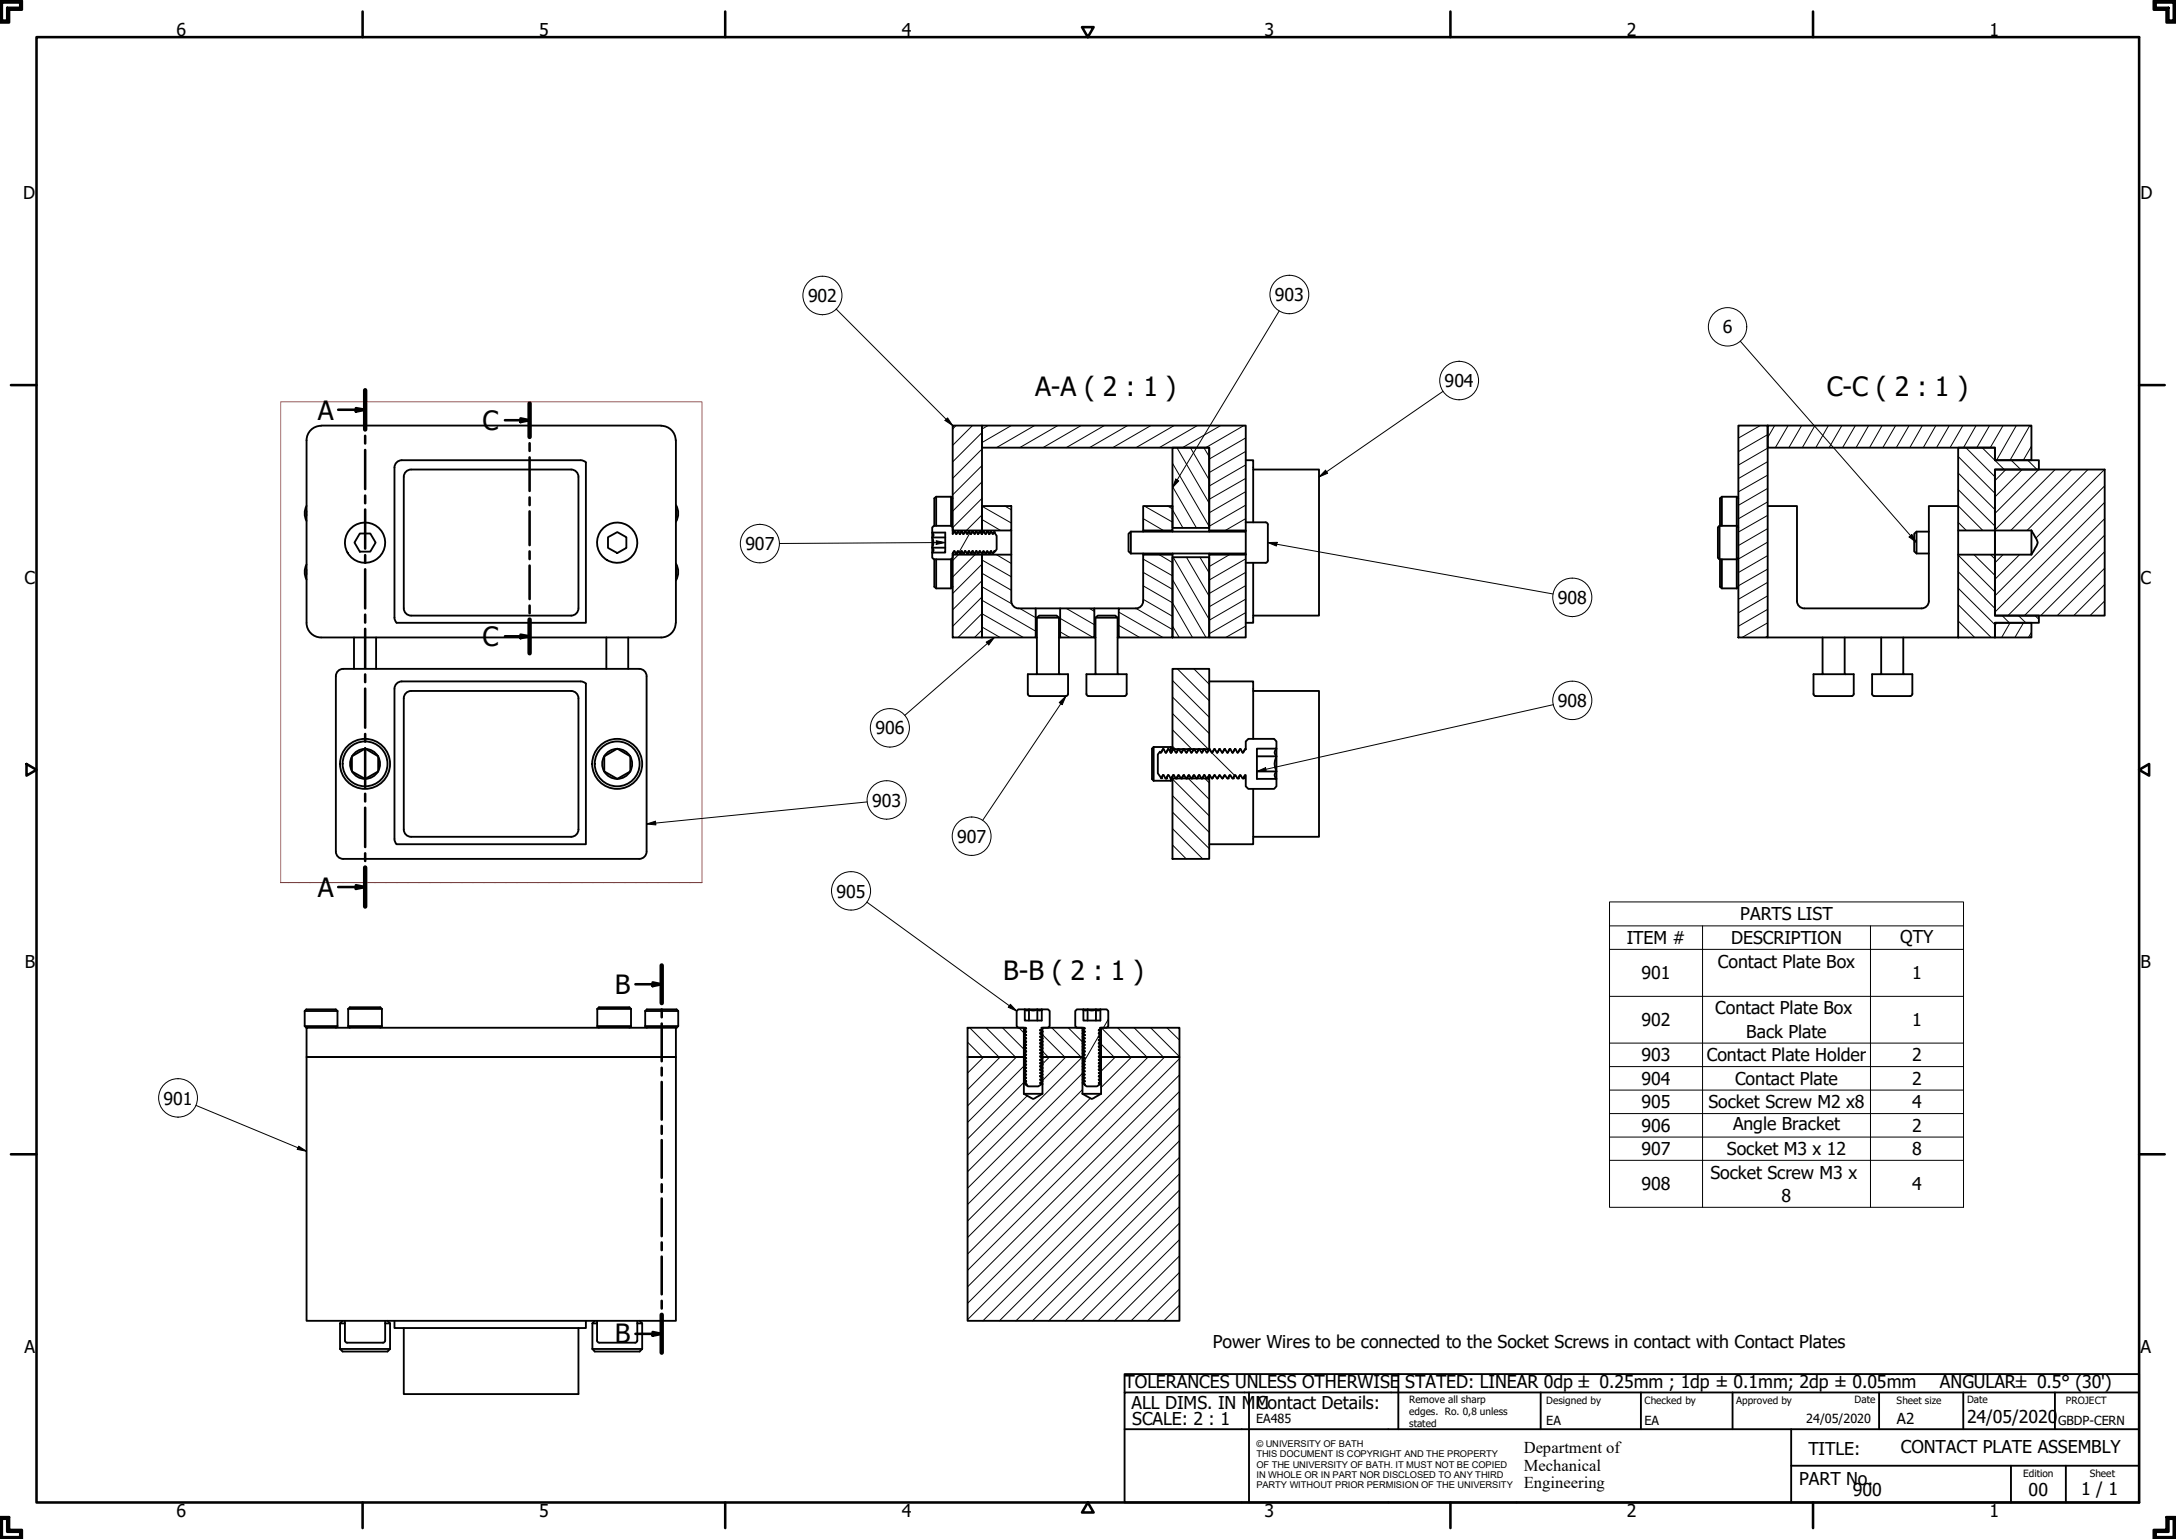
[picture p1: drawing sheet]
<svg xmlns="http://www.w3.org/2000/svg" width="594mm" height="420mm" viewBox="0 0 594 420" stroke-linecap="round" stroke-linejoin="round" font-family="sans-serif">
<!-- layer: Hatch (ISO) -->
<g fill="none" stroke="#000" stroke-width=".27">
<path d="M261 116.2l-.9 .9M265.5 116.2l-5.4 5.4M268.1 118.1l-8 8M269.7 116.2l-1.6 .9M276.1 116.2l-8 4.6M282.4 116.2l-10.4 6M288.8 116.2l-10.4 6M295.1 116.2l-10.4 6M301.5 116.2l-10.4 6M307.8 116.2l-10.4 6M314.2 116.2l-10.4 6M320.5 116.2l-10.4 6"/>
<path d="M326.9 116.2l-10.4 6M333.2 116.2l-10.4 6M339.6 116.2l-10.4 6M340.1 119.5l-10 5.8M480.6 116.2l-6 3.4M482.6 118.7l-8 4.6M484.5 116.2l-1.9 3.3M488.2 116.2l-3.5 6M491.9 116.2l-3.5 6M495.5 116.2l-3.4 6M499.2 116.2l-3.5 6M502.9 116.2l-3.5 6"/>
<path d="M506.5 116.2l-3.5 6M510.2 116.2l-3.5 6M513.8 116.2l-3.4 6M517.5 116.2l-3.5 6M521.2 116.2l-3.5 6M524.8 116.2l-3.4 6M528.5 116.2l-3.4 6M532.2 116.2l-3.5 6M535.9 116.2l-3.5 6M539.5 116.2l-3.4 6M543.2 116.2l-3.5 6M546.9 116.2l-3.5 6"/>
<path d="M550.5 116.2l-5.4 9.4M554.2 116.2l-5.4 9.4M268.1 138.2l8 4.6M268.1 136.1l-8 8M268.1 131.6l-8 8M268.1 127.1l-8 8M268.1 122.6l-8 8M274.3 138.2l1.8 1M312.4 138.2l7.7 4.3M318.8 138.2l1.3 .7M320.1 139.2l2.9 4.9M320.1 132.8l6.5 11.3"/>
<path d="M320.1 126.5l10 17.2M321.3 122.2l8.8 15.2M325 122.2l5.1 8.8M328.7 122.2l1.4 2.5M340.1 137.9l-10 5.8M340.1 134.2l-10 5.8M340.1 130.6l-10 5.7M340.1 126.9l-10 5.8M340.1 123.2l-10 5.8M482.6 137l-8 4.6M482.6 133.3l-8 4.7M482.6 129.7l-8 4.6"/>
<path d="M482.6 126l-8 4.7M482.6 122.3l-8 4.7M534.6 138.1l6.7 6.7M534.6 133.6l10 10M534.6 129.1l10 10M534.6 124.6l10 10.1M536.7 122.2l7.9 8M541.1 122.2l6.1 6M547.6 128.2l-3 3M549.1 125.6l2.6 2.6M552.1 128.2l-7.5 7.5M553.6 125.6l2.5 2.6"/>
<path d="M554.6 121.8l-2.2 3.8M556.6 128.2l-12 12M561.1 128.2l-16.5 16.5M565.6 128.2l-16.6 16.6M570 128.2l-16.6 16.6M574.5 128.2l-18.7 18.7M574.6 137.1l-30 30M574.6 132.6l-30 30.1M261.7 151.4l-1.6 1.6M264.8 145.5l-3 5.3M266.2 151.4l-6.1 6.1M268.1 141.8l5.1 3"/>
<path d="M268.1 156.5l8 4.6M268.1 152.9l8 4.6M268.1 140.6l-4.3 4.2M268.1 158.5l-8 8M268.1 154l-8 8M272 151.4l4.1 2.4M312.1 159.9l8 4.7 5.5 9.4M312.1 141.6l5.5 3.2M312.1 156.3l8 4.6M312.1 152.6l8 4.6M316.5 151.4l3.6 2.2M320.1 158.2l9.1 15.8"/>
<path d="M320.3 152.1l9.8 17M323.9 152.1l6.2 10.7M327.6 152.1l2.5 4.3M335.7 151.4l-5.6 3.3M340.1 141.6l-5.6 3.2M340.1 159.9l-10 5.8M340.1 156.3l-10 5.7M340.1 152.6l-10 5.7M482.6 159l-8 4.6M482.6 155.4l-8 4.5M482.6 151.7l-8 4.6M482.6 148l-8 4.6"/>
<path d="M482.6 144.3l-8 4.6M482.6 140.7l-8 4.6M534.6 142.6l2.2 2.2M534.6 156.1l10 10M534.6 151.6l10 10M538.9 151.4l5.7 5.7M543.4 151.4l1.2 1.2M546.9 151.4l-2.3 2.2M551.4 151.4l-6.8 6.8M574.6 159.6l-8.4 8.5M574.6 155.1l-12.9 13M574.6 150.6l-17.5 17.5"/>
<path d="M574.6 146.1l-21.9 22M574.6 141.6l-26.4 26.5M268.1 171.2l4.9 2.8M268.1 167.6l11.3 6.4M268.1 163.9l14.7 8.4M268.1 160.2l8.2 4.7M268.1 172l-2 2M268.1 167.5l-6.5 6.5M268.1 163l-8 8M278.4 166.1l4.4 2.5M289.4 168.8l9 5.2M289.4 172.5l2.7 1.5"/>
<path d="M291.1 166.1l7.7 4.4M297.4 166.1l1.4 .8M305.4 170.7l5.7 3.3M305.4 167.1l12.1 6.9M310.1 166.1l10 5.8M312.1 163.6l8 4.7M320.1 170.9l1.8 3.1M340.1 170.9l-5.5 3.1M340.1 167.2l-10 5.8M340.1 163.6l-10 5.7M482.6 173.7l-.6 .3M482.6 170l-7 4"/>
<path d="M482.6 166.3l-8 4.7M482.6 162.7l-8 4.6M534.6 174h.1M534.6 169.5l4.5 4.5M534.6 165.1l9 8.9M534.6 160.6l10 9.9M545.1 170l-.5 .9M546.6 168.1l2 1.9M548.8 170l-2.3 4M551.1 168.1l2 1.9M552.4 170l-2.3 4M554.6 172.6l-.8 1.4"/>
<path d="M555.6 168.1l1 1M574.6 164.1l-4 4M320.1 199.2l5.3 5.3M320.1 194.8l9.8 9.7M320.1 190.3l10 10M320.1 185.8l10 10M321.4 182.6l8.7 8.7M325.9 182.6l4.2 4.2M320.1 203.8l.8 .7M320.1 217.2l10 10M320.1 212.7l10 10M324.4 212.5l5.7 5.7"/>
<path d="M328.9 212.5l1.2 1.2M330 204.7l7.1 7M337.7 212.4l.2 .1M320.1 230.7l3.7 3.8M320.1 226.2l8.3 8.3M320.1 221.7l10 10M302.6 278.3l-1.4 2.3M264.2 284.5l4 4.1M264.7 280.6l8 8M268.5 288.6l-4.3 4.4M269.2 280.6l8 8M273 288.6l-8.8 8.9"/>
<path d="M273.7 280.6l5.8 5.8M277.5 288.6l-13.3 13.3M278.2 280.6l1.3 1.4M279.5 295.5l-15.3 15.4M279.5 291.1l-15.3 15.3M279.7 294.6l.1 .3M280 295.3l.7 1.3M280.5 299.1l-16.3 16.3M284.6 287l1.6 1.6M284.6 282.5l6.1 6.1M286.5 288.6l-1.9 1.9M287.1 280.6l8 8"/>
<path d="M291 288.6l-6.4 6.4M291.7 280.6l3.8 3.9M295.5 288.6l-31.3 31.3M295.5 297.5l-31.3 31.3M295.5 293l-31.3 31.4M295.8 290l-.1 .3M297.7 299.8l-33.5 33.6M300.2 282.4l-4.2 7.3M300.6 285l3.6 3.6M300.7 280.6l8 8M304.5 288.6l-3.9 3.9M305.1 280.6l8 8"/>
<path d="M308.9 288.6l-8.3 8.3M309.6 280.6l8 8M313.4 288.6l-49.2 49.3M314.1 280.6l7.9 7.9M317.9 288.6l-53.7 53.8M318.6 280.6l3.4 3.4M322 298l-57.8 57.8M322 293.5l-57.8 57.8M322 289l-57.8 57.8M322 316l-44.6 44.6M322 311.4l-49.1 49.2M322 307l-53.6 53.6"/>
<path d="M322 302.5l-57.8 57.8M322 338.4l-22.2 22.2M322 333.9l-26.7 26.7M322 329.4l-31.2 31.2M322 324.9l-35.7 35.7M322 320.5l-40.1 40.1M322 356.3l-4.2 4.3M322 351.9l-8.7 8.7M322 347.4l-13.2 13.2M322 342.9l-17.7 17.7"/>
</g>
<!-- layer: 0 -->
<path d="M76.6 241v-131.3h115v131.3h-115h115" fill="none" stroke="#f00" stroke-width=".27"/>
<!-- layer: Visible (ISO) -->
<g fill="none" stroke="#000" stroke-width=".51">
<path d="M87.7 116.2a4 4 0 0 0-4 4v49.8M87.7 116.2h92.8M180.5 116.2a4 4 0 0 1 4 4M260.1 116.2h8v28.6h-8zM474.6 116.2h8v57.8h-8zM482.6 116.2h72v9.4h-10v-3.4h-62zM83.7 139.5v1.3M83.7 138.1l-.4 1.2-.1 1.2 .5 1.7M110.2 130.2v35.9a2 2 0 0 0 2 2M112.2 128.2a2 2 0 0 0-2 2M112.3 128.2h43.7M155.9 128.2a2 2 0 0 1 2 2"/>
<path d="M157.9 130.2v35.9a2 2 0 0 1-2 2M158.5 125.6h-48.8a2 2 0 0 0-2 2v41M158.5 125.6l.8 .2 .6 .4M160 126.2v43.8h-51.7l-.5-.6-.1-.8M184.5 137.8a4.5 4.5 0 0 1 0 4.7M184.5 138.9l.2 1.5-.2 1M184.5 120.2v49.8M255.6 135.6v8M259.7 135.6h-4.1l-.5 .5v7.5M259.7 135.6v8M259.7 135.6l.4 .5M268.1 138.2h8v6.6h-8z"/>
<path d="M312.1 138.2h8v6.6h-8zM320.1 122.2h10v21.9h-10zM340.1 125.6h2v17M342.1 128.2h18v39.9h-18M470.1 135.6v8M474.2 135.6h-4.1l-.5 .5v7.5M474.2 135.6v25M474.2 135.6l.4 .5M482.6 138.2h8v25.9M534.6 122.2h10v3.4h12v2.6h-12v16.6h-10zM534.6 138.2h-8v25.9M544.6 128.2h30v39.9h-30v-16.7h10v-6.6h-10z"/>
<path d="M83.7 155.5v1.3M83.7 154.1l-.4 1.2-.1 1.2 .5 1.7M98.2 145.6h2.9l1.5 2.5-1.5 2.5h-2.9l-1.4-2.5zM166 146.7l2.5-1.4 2.5 1.4v2.9l-2.5 1.4-2.5-1.4zM184.5 153.8a4.5 4.5 0 0 1 0 4.7M184.5 154.9l.2 1.5-.2 1M254.5 145.4a.77 .77 0 0 1 0 1.3 2.75 2.75 0 0 1 0 2.8 .77 .77 0 0 1 0 1.4zM254.5 146.7h3.6M254.5 149.5h3.6M255.1 152.7v7.5l.5 .4h4.1M255.6 152.7v7.9M259.7 152.7v7.9"/>
<path d="M260.1 151.4h8v22.6h-8zM260.5 150.5l-.4 .6M260.5 145.1l-.4 .7M261.5 150.5l-.4 .6M262.1 145.8l-.5-.7-.5 .7-.6-.7-.4 .7v-1.8l-.4-.4h-4.7l-.5 .4v1.4h3.6v5.5h-3.6v1.4l.5 .4h4.7l.4-.4v-1.2l.4-.6 .5 .6 .5-.6 .6 .6 .5-.6 .5 .6M262.1 145.8l.3-.7h.2l.4 .7 .5-.7 .5 .7 .5-.7 .5 .7 .5-.7 .5 .7 .5-.7 .5 .7 .6-.7 .5 .7M262.5 145.1l-.4 .7M263.5 150.5l.5 .6 .5-.6 .5 .6 .5-.6 .5 .6 .6-.6 .4 .6h.1l.4-.6M263.5 150.5l-.4 .6M263.5 145.1l-.4 .7M264.5 150.5l-.4 .6M264.5 145.1l-.4 .7"/>
<path d="M266.5 145.1l-.4 .7M267.5 150.5l-.4 .6M267.5 145.1l-.4 .7M268.1 145.8l.4-.7 .5 .7 .6-.7 .5 .7M268.1 144.8v1M268.5 150.5l-.4 .9M269.5 150.5l-.4 .6M270.5 145.1l.5 .7 .4-.5 .7 1v3.7l-.4 .6-.2-.1-.4 .6-.5-.6-.5 .6-.5-.6-.5 .6-.5-.6-.6 .6-.5-.6M270.5 145.1l-.4 .7M270.5 150.5l-.4 .6M271.4 145.3l-.3 .5M271.5 150.5l-.4 .6"/>
<path d="M276.1 151.4h-8v22.6h14.7v-7.9h-4.7M276.1 144.8v19.3M308.7 145.1l-.6 .6v4.8l.6 .6M308.7 151.1h31.2l.2 .2M308.7 145.1v6M312.1 144.8v.3M312.1 151.1v.3M320.1 152.1h10v21.9h-10zM320.1 151.4h-8v12.7M320.1 151.4v22.6h-14.7v-7.9h4.7M320.1 144.8v.3M320.1 151.1v.3"/>
<path d="M330.1 144.8v.3M330.1 151.1v.3M330.1 144.8h10M340.1 144.9l-.2 .2h-31.2M340.1 142.6v-26.4h-72v6h62v22.6M340.1 151.4h-10v22.6h10v-20.4M340.1 142.6v11M340.1 153.6h5.4M340.1 142.6h5.4M342.1 153.6v16.4h-2M345.5 142.6l.5 .2 .1 .4M346.1 143.2v9.8l-.1 .5-.5 .1"/>
<path d="M469.5 143.6l-.5 .4v8.3l.5 .4M469.5 143.6v9.1M469.5 143.6h4.7l.4 .4M469.6 152.7v7.5l.5 .4h4.1M470.1 152.7v7.9M474.6 152.3l-.4 .4h-4.7M523.2 145.1v6M526.6 145.1h-3.4l-.6 .6v4.8l.6 .6h3.4M534.6 151.4h10v16.7h12v1.9h-12v4h-10zM534.6 144.8v6.6M544.6 144.8v6.6M554.6 144.8l.6 1a4.4 4.4 0 0 1 1.1 2.6l-1.7 3"/>
<path d="M83.7 170.1a4 4 0 0 0 4 3.9M96.6 174v8.6M102.7 174v8.6M112.3 168.1h43.7M165.5 174v8.6M171.5 174v8.6M184.5 170.1a4 4 0 0 1-4 3.9h-92.8M260.1 160.2l-.4 .4M276.1 164.1a2 2 0 0 0 2 2M282.8 174h.3M282.8 166.1h6.6M283.1 168.6l.6-.5h4.8l.6 .5"/>
<path d="M283.1 168.6h6M283.1 168.6v15.2M289.1 174h.3M289.1 168.6v15.2M289.4 166.1h9.4v7.9h-9.4zM298.8 174h.3M298.8 166.1h6.6M299.1 168.6l.6-.5h4.8l.6 .5M299.1 168.6h6M299.1 168.6v15.2M305.1 174h.3M305.1 168.6v15.2"/>
<path d="M312.1 164.1a2 2 0 0 1-2 2M474.6 160.2l-.4 .4M482.6 174h52M490.6 164.1a2 2 0 0 0 2 2M492.6 166.1h32M497.6 174v9.8M503.6 174v9.8M513.6 174v9.8M519.6 174v9.8M526.6 164.1a2 2 0 0 1-2 2M544.6 170h10v4h-10zM93.7 182.6h80.8a2 2 0 0 1 2 2v47.9a2 2 0 0 1-2 2h-80.8"/>
<path d="M93.7 182.6a2 2 0 0 0-2 2v47.9a2 2 0 0 0 2 2M112.2 188.6a2 2 0 0 0-2 2v35.9a2 2 0 0 0 2 2M112.3 188.6h43.7M155.9 188.6a2 2 0 0 1 2 2v35.9a2 2 0 0 1-2 2M158.5 186h-48.8a2 2 0 0 0-2 2v41M158.5 186l.8 .2 .6 .4M160 186.6v43.9h-51.7l-.5-.7-.1-.7M280.6 189.5v-5.4h11v5.4M280.6 189.4l.2 .5 .4 .1M281.2 190h9.8M283.1 183.8l-.2 .3M289.1 183.8l.2 .3"/>
<path d="M291.6 189.4l-.2 .5-.4 .1M296.6 189.4l.2 .5 .4 .1M296.6 189.5v-5.4h11v5.4M299.1 183.8l-.2 .3M305.1 183.8l.2 .3M307.6 189.4l-.2 .5-.4 .1h-9.8M320.1 182.6h10v21.9h-10zM330.1 186h12v15.7M342.1 188.6h18v39.9h-18M495.1 189.4l.2 .5 .4 .1M495.1 189.5v-5.4h11v5.4M495.7 190h9.8"/>
<path d="M497.6 183.8l-.2 .3M503.6 183.8l.2 .3M506.1 189.4l-.2 .5-.4 .1M511.1 189.5v-5.4h11v5.4M511.1 189.4l.2 .5 .4 .1h9.8l.4-.1 .2-.5M513.7 183.8l-.3 .3M519.6 183.8l.2 .3M96.1 206.5l3.6-2.1 3.6 2.1v4.1l-3.6 2-3.6-2zM165 206.5l3.5-2.1 3.6 2.1v4.1l-3.6 2-3.5-2zM315 203.9l-.5 .5v8.3l.5 .4M315 203.9v9.2M315 203.9h4.7"/>
<path d="M315 213.1h4.7M317.5 204.5l-.5 1M318.4 205.5h-.2l-.5-1h-.2l-.5 1-.3-.3-.6 .8v5.1l1 1.3 .4-.8h.2l.5 .9 .9-.9 .5 .9h.2l.5-.9h.2l.5 .9h.2l.5-.9h.2l.5 .9h.2l.5-.9h.2l.5 .9h.2l.5-.9h.2l.5 .9h.2l.5-.9h.2l.5 .9h.2l.5-.9h.2l.5 .9h.2l.5-.9M318.9 204.5h.2l.5 1h.2M318.9 204.5l-.5 1M319.7 203.9v1.6M319.7 212.5v.6M319.7 203.9l.4 .5M320.1 212.5h10v22h-10zM320.1 204.5v.4M320.1 212v.5M320.1 212.7l-.4 .4"/>
<path d="M320.3 204.5h.2l.5 1h.2M320.3 204.5l-.5 1M321.7 204.5h.2l.5 1h.2M321.7 204.5l-.5 1M321.7 211.6l-.5 .9M323.1 204.5h.2l.5 1h.2M323.1 204.5l-.5 1M323.2 211.6l-.6 .9M324.5 204.5h.2l.5 1h.2l.5-1h.2l.5 1h.2M324.5 204.5l-.5 1M324.5 211.6l-.5 .9M325.9 204.5l-.5 1"/>
<path d="M325.9 211.6l-.5 .9M327.3 204.5h.2l.7 1M327.3 204.5l-.5 1M327.3 211.6l-.5 .9M328.7 204.5l.7 1 .7-1 .7 1 .9-1 .7 1M328.7 204.5l-.5 1M328.7 211.6l.7 .9h.2l.5-.9M328.7 211.6l-.5 .9M330.1 211.6v.9M330.1 204.5l-.5 1M331.5 211.6l-.5 .9M331.5 204.5l-.5 1"/>
<path d="M332.9 204.5l.9 1M332.9 204.5l-.5 1M332.9 211.6l-.5 .9M334.3 204.5l.7 1h.2l.5-1M334.3 204.5l-.5 1M334.3 211.6l-.5 .9M335.7 204.5h.2l.5 1h.2l.5-1M335.7 204.5l-.5 1M335.7 211.6l-.5 .9M337.1 204.5h.2l.5 1h.2l.5-1h.2l.5 1h.2l.5-1 .2 .1v-2.2l.7-.7h7.1l.6 .7v2h-5.3v8.2h5.3v2.1l-.6 .7h-7.1l-.7-.7v-3.1h-.2l-.5 .9h-.2l-.5-.9h-.2l-.5 .9h-.2l-.5-.9h-.2l-.5 .9h-.2l-.5-.9h-.2l-.5 .9h-.2l-.5-.9-.7 .9-.7-.9-.7 .9-.7-.9-.9 .9-.7-.9M337.1 204.5l-.6 1M337.1 211.6l-.5 .9"/>
<path d="M338.5 204.5l-.6 1M338.5 211.6l-.5 .9M339.9 204.5l-.6 1M339.9 211.6l-.5 .9M342.1 215.4v15.1h-12M343.2 210.6h5.3M343.2 206.5h5.3M348.5 204.4v8.2a1.27 1.27 0 0 1 0-2 4.4 4.4 0 0 1 0-4.1 1.33 1.33 0 0 1 0-2.1zM112.3 228.5h43.7M83.2 276l.4-.4h8.1l.4 .4M83.2 276h8.9M83.2 276v4.1"/>
<path d="M92.1 276v4.1M95.1 275.4l.4-.4h8.3l.5 .4M95.1 275.4h9.2M95.1 275.4v4.7M104.3 275.4v4.7M163.1 275.4l.4-.4h8.3l.5 .4M163.1 275.4h9.2M163.1 275.4v4.7M172.3 275.4v4.7M176.1 276l.5-.4h8.1l.5 .4M176.1 276h9.1M176.1 276v4.1"/>
<path d="M185.2 276v4.1M279.8 275.6h4.6a.73 .73 0 0 1-1.2 0 2.22 2.22 0 0 1-2.3 0l-.5 .3zM280.9 275.6v3M283.2 275.6v3M295.8 275.6h4.6a.73 .73 0 0 1-1.2 0 2.22 2.22 0 0 1-2.3 0l-.5 .3zM296.9 275.6v3M299.2 275.6v3M83.2 280.1h8.9M83.2 280.1l.5 .5M83.7 288.6h100.8v72h-100.8zM83.7 280.6h100.8v8h-100.8zM92.1 280.1l-.4 .5"/>
<path d="M95.1 280.1h9.2M95.1 280.1l.4 .5M104.3 280.1l-.5 .5M163.1 280.1h9.2M163.1 280.1l.4 .5M172.3 280.1l-.5 .5M176.1 280.1h9.1M176.1 280.1l.5 .5M185.2 280.1l-.7 .5M264.2 280.6h15.3v8h-15.3zM279.5 298.6l1.6 .9a1.15 1.15 0 0 0 1.9 0l1.6-.9M279.5 298.6v-10h-15.3v72h57.8v-72h-21.4v10"/>
<path d="M279.5 298.6h5.1v-10h10.9v10M279.5 288.6h.2M279.6 281.3l.6-.6-2.2-.1-.4-.5v-4.1l.4-.4h1.8v3h4.6v-3h1.7l.5 .4v4.1l-.5 .5h-1.7l.2 .2-.6 .5M279.6 281.3l.6 .3-.6 .4 .6 .6-.6 .4 .6 .4-.6 .5 .6 .4-.6 .5 .6 .4-.6 .5 .6 .4-.6 .6M279.6 286.7l.6 .3-.6 .5 .6 .5-.6 .4 .6 .4-.6 .5 .6 .4-.6 .5 .6 .4-.6 .5 .6 .4-.6 .5 .6 .4-.6 .5 .6 .4-.6 .5 .6 .4-.6 .5 .6 .6-.6 .4 1.1 .9h2.8l.9-.6-.4-.4 .6-.5-.6-.4 .6-.5M279.6 283.1l.6 .3M279.6 288.5l.6 .3M279.6 293l.6 .3M279.6 293.9l.6 .3M279.6 281.3l.6 .4M279.6 284l.6 .3M279.6 284.9l.6 .3"/>
<path d="M279.6 285.8l.6 .3M279.6 286.7l.6 .4M279.6 287.6l.6 .4M279.6 289.4l.6 .3M279.6 290.3l.6 .3M279.6 291.2l.6 .3M279.6 292.1l.6 .4M279.6 294.8l.6 .3M279.6 295.7l.6 .3M279.9 280.6l.3 .1M284 281.3l.6 .3M284 283.1l.6 .3"/>
<path d="M284 284l.6 .3M284 284.9l.6 .3M284 285.8l.6 .3M284 286.7l.6 .3M284 288.5l.6 .3M284 289.3l.6 .4M284 290.3l.6 .3M284 291.2l.6 .3M284 292.1l.6 .3M284 293.9l.6 .3M284 294.8l.6 .3M284 282.2l.6 .4"/>
<path d="M284 287.6l.6 .4M284 293l.6 .3M284 295.7l.4 .3M284.2 288.6h.4M284.4 280.6l.2 .1M284.6 280.6h10.9v8h-10.9zM284.6 292.4l-.6 .5 .6 .5-.6 .5M284.6 290.6l-.6 .5 .6 .4-.6 .6M284.6 289.7l-.6 .6M284.6 284.3l-.6 .5 .6 .4-.6 .5 .6 .4-.6 .5 .6 .4-.6 .5 .6 .5-.6 .4 .6 .6-.6 .4 .6 .3M284.6 281.6l-.6 .4 .6 .6-.6 .4 .6 .4-.6 .6 .6 .3M295.5 298.6l1.6 .9a1.15 1.15 0 0 0 1.9 0l1.6-.9"/>
<path d="M295.5 288.6h.2M295.5 298.6h5.1M295.6 281.3l.6-.6-2.2-.1-.4-.5v-4.1l.4-.4h1.8v3h4.6v-3h1.7l.5 .4v4.1l-.5 .5h-1.7l.2 .2-.6 .5M295.6 281.3l.6 .3-.6 .4 .6 .6-.6 .4 .6 .4-.6 .5 .6 .4-.6 .5 .6 .4-.6 .5 .6 .4-.6 .6M295.6 286.7l.6 .3-.6 .5 .6 .5-.6 .4 .6 .4-.6 .5 .6 .4-.6 .5 .6 .4-.6 .5 .6 .4-.6 .5 .6 .4-.6 .5 .6 .4-.6 .5 .6 .4-.6 .5 .6 .6-.6 .4 1.1 .9h2.8l.9-.6-.4-.4 .6-.5-.6-.4 .6-.5M295.6 283.1l.6 .3M295.6 288.5l.6 .3M295.6 293l.6 .3M295.6 293.9l.6 .3M295.6 281.3l.6 .4M295.6 284l.6 .3M295.6 284.9l.6 .3"/>
<path d="M295.6 285.8l.6 .3M295.6 286.7l.6 .4M295.6 287.6l.6 .4M295.6 289.4l.6 .3M295.6 290.3l.6 .3M295.6 291.2l.6 .3M295.6 292.1l.6 .4M295.6 294.8l.6 .3M295.6 295.7l.6 .3M295.9 280.6l.3 .1M300 293.9l.6 .3M300 292.1l.6 .3"/>
<path d="M300 290.3l.6 .3M300 281.3l.6 .3M300 282.2l.6 .4M300 283.1l.6 .3M300 284l.6 .3M300 284.9l.6 .3M300 285.8l.6 .3M300 286.7l.6 .3M300 287.6l.6 .4M300 288.5l.6 .3M300 289.3l.6 .4M300 291.2l.6 .3"/>
<path d="M300 293l.6 .3M300 294.8l.6 .3M300 295.7l.4 .3M300.2 288.6h.4M300.4 280.6l.2 .1M300.6 280.6h21.4v8h-21.4zM300.6 292.4l-.6 .5 .6 .5-.6 .5M300.6 290.6l-.6 .5 .6 .4-.6 .6M300.6 289.7l-.6 .6M300.6 284.3l-.6 .5 .6 .4-.6 .5 .6 .4-.6 .5 .6 .4-.6 .5 .6 .5-.6 .4 .6 .6-.6 .4 .6 .3M300.6 281.6l-.6 .4 .6 .6-.6 .4 .6 .4-.6 .6 .6 .3M92.8 361.3h1.4"/>
<path d="M92.8 368.3l.7 .7h12.3l.7-.7M92.8 368.3h13.7M92.8 361.3v7M93.5 360.6l-.7 .7M94.2 360.6v5.4l.1 .4 .5 .2M105.2 360.6v5.4l-.4 .5-10.1 .1M105.2 361.3h1.3M105.8 360.6l.7 .7M106.5 361.3v7M107.7 360.6v2h52.3v-2M110.2 362.6v18h47.7v-18M161.7 361.3h1.3"/>
<path d="M161.7 368.3l.7 .7h12.2l.7-.7M161.7 368.3h13.6M161.7 361.3v7M162.4 360.6l-.7 .7M163 360.6v5.4l.2 .4 .4 .2M163.6 366.6h9.8M174 360.6v5.4l-.2 .4-.4 .2M174 361.3h1.3M174.6 360.6l.7 .7M175.3 361.3v7"/>
<circle cx="99.7" cy="148.2" r="5.5"/>
<circle cx="168.5" cy="148.2" r="5.5"/>
<circle cx="99.7" cy="208.5" r="4.1"/>
<circle cx="99.7" cy="208.5" r="6.1"/>
<circle cx="99.7" cy="208.5" r="6.8"/>
<circle cx="168.5" cy="208.5" r="4.1"/>
<circle cx="168.5" cy="208.5" r="6.1"/>
<circle cx="168.5" cy="208.5" r="6.8"/>
</g>
<g fill="#000">
<circle cx="260.1" cy="151.1" r=".25"/>
<circle cx="260.5" cy="145.1" r=".25"/>
<circle cx="261.1" cy="151.1" r=".25"/>
<circle cx="261.5" cy="145.1" r=".25"/>
<circle cx="262.1" cy="151.1" r=".25"/>
<circle cx="263.5" cy="145.1" r=".25"/>
<circle cx="264.1" cy="151.1" r=".25"/>
<circle cx="264.5" cy="145.1" r=".25"/>
<circle cx="265.1" cy="151.1" r=".25"/>
<circle cx="265.5" cy="145.1" r=".25"/>
<circle cx="266.1" cy="151.1" r=".25"/>
<circle cx="267.5" cy="145.1" r=".25"/>
<circle cx="268.1" cy="151.1" r=".25"/>
<circle cx="268.5" cy="145.1" r=".25"/>
<circle cx="269.1" cy="151.1" r=".25"/>
<circle cx="269.5" cy="145.1" r=".25"/>
<circle cx="270.1" cy="151.1" r=".25"/>
<circle cx="271.4" cy="145.3" r=".25"/>
<circle cx="317.1" cy="212.4" r=".25"/>
<circle cx="318.4" cy="212.5" r=".25"/>
<circle cx="319.8" cy="212.5" r=".25"/>
<circle cx="321.2" cy="212.5" r=".25"/>
<circle cx="322.6" cy="212.5" r=".25"/>
<circle cx="324" cy="212.5" r=".25"/>
<circle cx="325.4" cy="212.5" r=".25"/>
<circle cx="335.2" cy="212.5" r=".25"/>
<circle cx="336.6" cy="212.5" r=".25"/>
<circle cx="338" cy="212.5" r=".25"/>
<circle cx="339.4" cy="212.5" r=".25"/>
<circle cx="279.6" cy="284" r=".25"/>
<circle cx="279.6" cy="291.2" r=".25"/>
<circle cx="279.6" cy="285.8" r=".25"/>
<circle cx="279.6" cy="286.7" r=".25"/>
<circle cx="279.6" cy="290.3" r=".25"/>
<circle cx="279.6" cy="281.3" r=".25"/>
<circle cx="279.6" cy="287.6" r=".25"/>
<circle cx="279.6" cy="289.4" r=".25"/>
<circle cx="279.6" cy="294.8" r=".25"/>
<circle cx="279.6" cy="282.2" r=".25"/>
<circle cx="279.6" cy="284.9" r=".25"/>
<circle cx="279.6" cy="295.7" r=".25"/>
<circle cx="279.6" cy="292.1" r=".25"/>
<circle cx="284.4" cy="296" r=".25"/>
<circle cx="295.6" cy="284" r=".25"/>
<circle cx="295.6" cy="287.6" r=".25"/>
<circle cx="295.6" cy="291.2" r=".25"/>
<circle cx="295.6" cy="285.8" r=".25"/>
<circle cx="295.6" cy="286.7" r=".25"/>
<circle cx="295.6" cy="289.4" r=".25"/>
<circle cx="295.6" cy="292.1" r=".25"/>
<circle cx="295.6" cy="294.8" r=".25"/>
<circle cx="295.6" cy="281.3" r=".25"/>
<circle cx="295.6" cy="282.2" r=".25"/>
<circle cx="295.6" cy="284.9" r=".25"/>
<circle cx="295.6" cy="290.3" r=".25"/>
<circle cx="295.6" cy="295.7" r=".25"/>
<circle cx="300.4" cy="296" r=".25"/>
</g>
<!-- layer: Section Line (ISO) -->
<g fill="none" stroke="#000" stroke-width=".7">
<path d="M92.3 111.9h7.4M97.2 111.4l2.5 .5-2.5 .5zM99.7 106.5v10.8M99.7 119v2.1M137.9 114.7h6.7M142.1 114.2l2.5 .5-2.5 .5zM144.6 110.2v9.1M99.7 122.9v10.6M99.7 135.3v2.1M99.7 139.1v10.7M144.6 121v2.1M144.6 124.9v9.1"/>
<path d="M144.6 135.8v2.1M144.6 139.6v9.2M99.7 151.6v2M99.7 155.4v10.7M144.6 150.5v2.1M144.6 154.4v9.2M99.7 167.8v2.2M99.7 171.7v10.7M137.9 173.7h6.7M142.1 173.3l2.5 .4-2.5 .5zM144.6 165.3v2.1M144.6 169.1v9.3"/>
<path d="M99.7 184.1v2.1M99.7 188v10.7M99.7 200.4v2.1M99.7 204.3v10.6M99.7 216.7v2.1M99.7 220.5v10.7M99.7 233v2.1M99.7 236.8v10.7M92.3 242.2h7.4M97.2 241.7l2.5 .5-2.5 .5zM173.5 268.7h7.2M178.2 268.2l2.5 .5-2.5 .5z"/>
<path d="M180.7 263.6v10.3M180.7 275.6v2.1M180.7 279.4v10.3M180.7 291.5v2.1M180.7 295.4v10.3M180.7 307.4v2.1M180.7 311.3v10.2M180.7 323.3v2.1M180.7 327.2v10.3M180.7 339.2v2.1M180.7 343.1v10.3M180.7 355.1v2.1"/>
<path d="M180.7 358.9v10.4M173.5 364.2h7.2M178.2 363.6l2.5 .6-2.5 .5z"/>
</g>
<path d="M99.7 106.5v10.8M144.6 110.2v9.1M144.6 169.1v9.3M99.7 236.8v10.7M180.7 263.6v10.3M180.7 358.9v10.4" fill="none" stroke="#000" stroke-width="1.2"/>
<g fill="#000">
<path d="M97.2 111.4l2.5 .5-2.5 .5z" fill-rule="evenodd"/>
<path d="M142.1 114.2l2.5 .5-2.5 .5z" fill-rule="evenodd"/>
<path d="M142.1 173.3l2.5 .4-2.5 .5z" fill-rule="evenodd"/>
<path d="M97.2 241.7l2.5 .5-2.5 .5z" fill-rule="evenodd"/>
<path d="M178.2 268.2l2.5 .5-2.5 .5z" fill-rule="evenodd"/>
<path d="M178.2 363.6l2.5 .6-2.5 .5z" fill-rule="evenodd"/>
</g>
<!-- layer: Border (ISO) -->
<g fill="none" stroke="#000" stroke-width=".7">
<path d="M0 .2h6v2.4h-3.5v3.5h-2.5zM.5 .7h5v1.4h-3.5v3.5h-1.5zM10 10.1h574v400.1h-574zM99 3.2v6.9M198 3.2v6.9M295.4 7.4h3.2l-1.6 2.7zM396 3.2v6.9M495 3.2v6.9M588 .2h6v5.9h-2.5v-3.5h-3.5zM588.5 .7h5v4.9h-1.5v-3.5h-3.5zM3 105.1h7M584 105.1h7"/>
<path d="M7.2 208.6l2.8 1.6-2.8 1.6zM584 210.2l2.7-1.6v3.2zM3 315.1h7M584 315.1h7M0 414.2h2.5v3.5h3.5v2.5h-6zM.5 414.6h1.5v3.6h3.5v1.5h-5zM99 410.2v7M198 410.2v7M297 410.2l1.6 2.7h-3.2zM396 410.2v7M495 410.2v7M591.5 414.2h2.5v6h-6v-2.5h3.5z"/>
<path d="M592 414.6h1.5v5.1h-5v-1.5h3.5z"/>
</g>
<!-- layer: Title (ISO) -->
<g fill="none" stroke="#000" stroke-width=".51">
<path d="M381.8 375.1v15.1M307 380.2v-5.1h277v5.1M307 380.2h277v30h-277zM307 390.2h277M341 380.2v30M420.6 380.2v10M448 380.2v10M473 380.2v10M489 390.2v20M513 380.2v10M536 380.2v10M561 380.2v10"/>
<path d="M489 400.2h95M549 400.2v10M564 400.2v10"/>
</g>
<!-- layer: Symbol (ISO) -->
<g fill="none" stroke="#000" stroke-width=".27">
<path d="M224.4 75.4a5.2 5.2 0 0 0-5.2 5.3 5.2 5.2 0 0 0 5.2 5.2M224.5 75.4a5.2 5.2 0 0 1 5.4 5.2 5.2 5.2 0 0 1-5.3 5.3M351.9 75.2h.2M351.9 75.2a5.2 5.2 0 0 0-5.2 5.3 5.2 5.2 0 0 0 5.4 5.1M352.1 75.2a5.2 5.2 0 0 1 5.2 5.2 5.2 5.2 0 0 1-5.2 5.2M224.5 86h.1M228.3 84.4l31.8 31.8M349.2 84.9l-29.1 48.2M398.3 98.6a5.3 5.3 0 0 1 5.4 5.3 5.3 5.3 0 0 1-5.4 5.2M398.3 98.7a5.2 5.2 0 0 0-5.2 5.2 5.2 5.2 0 0 0 5.2 5.2M475.1 93.1l48.1 55M258.7 114.1l1.4 2.1-2.1-1.4z"/>
<path d="M394 106.8l-33.9 23.4M321 130.8l.8 .5-1.7 1.8zM361.9 128.4l.6 .8-2.4 1zM207.4 143.2a5.2 5.2 0 0 0-5.3 5.2 5.2 5.2 0 0 0 5.3 5.2M207.4 143.1h.1M207.4 153.6h.1M207.6 143.2a5.2 5.2 0 0 1 5.2 5.2 5.2 5.2 0 0 1-5.3 5.2M255.6 147.6l2.5 .5-2.5 .5zM258.1 148.1l-45.3 .3M346.1 148.1h2.6l-.2 1zM346.1 148.1l77.9 14.1M429.3 157.8a5.2 5.2 0 0 0-5.4 5.2 5.2 5.2 0 0 0 5.3 5.3"/>
<path d="M429.4 157.8a5.2 5.2 0 0 1 5.2 5.3 5.2 5.2 0 0 1-5.2 5.2M521.2 146.6l.8-.7 1.2 2.2zM269.2 175.3l2.3-1.3-1.6 2.1zM271.5 174l-24.5 21.3M429.2 168.4h.1M242.9 193.5a5.2 5.2 0 0 0-5.3 5.2 5.2 5.2 0 0 0 5.3 5.2M242.9 193.5h.1M243 193.5a5.2 5.2 0 0 1 5.3 5.2 5.2 5.2 0 0 1-5.3 5.2M289.2 191.8l1.8-1.8-1 2.4zM291 190l-22.7 33.9M424.1 192.4l-80.9 18.2M429.3 186a5.2 5.2 0 0 0-5.4 5.2 5.2 5.2 0 0 0 5.4 5.2"/>
<path d="M429.4 186a5.2 5.2 0 0 1 5.2 5.2 5.2 5.2 0 0 1-5.2 5.2M236.8 218.9l-60.3 6.1M242 213.1a5.2 5.2 0 0 0-5.3 5.3 5.2 5.2 0 0 0 5.3 5.2M242 213.1h.1M242.2 213.1a5.2 5.2 0 0 1 5.2 5.3 5.2 5.2 0 0 1-5.2 5.2M242.9 204h.1M343.2 210.6l2.3-1 .2 .9zM176.5 225l2.4-.8 .2 1zM232.4 238a5.2 5.2 0 0 0-5.4 5.2 5.2 5.2 0 0 0 5.4 5.3M232.4 238a5.2 5.2 0 0 1 5.3 5.2 5.2 5.2 0 0 1-5.3 5.3M242 223.7h.1M265.2 223.1a5.2 5.2 0 0 1 5.4 5.1 5.2 5.2 0 0 1-5.3 5.3"/>
<path d="M265.2 233.5h.2M265.2 223.1a5.2 5.2 0 0 0-5.2 5.2 5.2 5.2 0 0 0 5.2 5.2M236.7 246.3l40.9 29.7M439.4 252.8v-6.6h96.7v6.6M439.4 259.2h96.7M464.8 252.8v76.8M510.7 252.8v76.8M536.1 252.8h-96.7v6.4M536.1 252.8v76.8h-96.7v-70.4M275.8 274.2l1.8 1.8-2.3-1zM439.4 272h96.7M48.7 294.5a5.2 5.2 0 0 1 5.2 5.2 5.2 5.2 0 0 1-5.2 5.3"/>
<path d="M48.7 294.5a5.2 5.2 0 0 0-5.4 5.1 5.2 5.2 0 0 0 5.2 5.4M439.4 284.8h96.7M439.4 291.2h96.7M439.4 297.6h96.7M48.5 305h.2M53.5 301.8l30.2 12.5M81.5 312.9l2.2 1.4-2.5-.5zM439.4 304h96.7M439.4 310.4h96.7M439.4 316.8h96.7"/>
<circle cx="471.6" cy="89.2" r="5.2"/>
</g>
<g fill="#000">
<path d="M258.7 114.1l1.4 2.1-2.1-1.4z" fill-rule="evenodd"/>
<path d="M321 130.8l.8 .5-1.7 1.8z" fill-rule="evenodd"/>
<path d="M361.9 128.4l.6 .8-2.4 1z" fill-rule="evenodd"/>
<path d="M255.6 147.6l2.5 .5-2.5 .5z" fill-rule="evenodd"/>
<path d="M346.1 148.1h2.6l-.2 1z" fill-rule="evenodd"/>
<path d="M521.2 146.6l.8-.7 1.2 2.2z" fill-rule="evenodd"/>
<path d="M269.2 175.3l2.3-1.3-1.6 2.1z" fill-rule="evenodd"/>
<path d="M289.2 191.8l1.8-1.8-1 2.4z" fill-rule="evenodd"/>
<path d="M343.2 210.6l2.3-1 .2 .9z" fill-rule="evenodd"/>
<path d="M176.5 225l2.4-.8 .2 1z" fill-rule="evenodd"/>
<path d="M275.8 274.2l1.8 1.8-2.3-1z" fill-rule="evenodd"/>
<path d="M81.5 312.9l2.2 1.4-2.5-.5z" fill-rule="evenodd"/>
</g>
<g font-size="7.2">
<text x="282.6" y="108.2">A-A ( 2 : 1 )</text>
<text x="498.7" y="108.2">C-C ( 2 : 1 )</text>
<text x="86.7" y="114.5">A</text>
<text x="131.8" y="117.4">C</text>
<text x="131.8" y="176.4">C</text>
<text x="86.7" y="244.8">A</text>
<text x="273.9" y="267.6">B-B ( 2 : 1 )</text>
<text x="167.9" y="271.3">B</text>
<text x="167.9" y="366.8">B</text>
</g>
<g font-size="4.8">
<text x="48.2" y="9.8">6</text>
<text x="147.2" y="9.8">5</text>
<text x="246.2" y="9.8">4</text>
<text x="345.2" y="9.8">3</text>
<text x="444.2" y="9.8">2</text>
<text x="543.2" y="9.8">1</text>
<text x="6.3" y="54.4">D</text>
<text x="584.4" y="54.4">D</text>
<text x="220.6" y="82.5">902</text>
<text x="348" y="82.2">903</text>
<text x="470.3" y="91">6</text>
<text x="394.4" y="105.6">904</text>
<text x="203.5" y="150.2">907</text>
<text x="6.7" y="159.4">C</text>
<text x="584.4" y="159.4">C</text>
<text x="425.3" y="164.9">908</text>
<text x="425.3" y="193">908</text>
<text x="239" y="200.5">906</text>
<text x="238.1" y="220.2">903</text>
<text x="261.3" y="230.1">907</text>
<text x="228.4" y="245">905</text>
<text x="475.1" y="251.2">PARTS LIST</text>
<text x="444.1" y="257.7">ITEM #</text>
<text x="472.6" y="257.7">DESCRIPTION</text>
<text x="518.8" y="257.3">QTY</text>
<text x="6.8" y="264.4">B</text>
<text x="448.2" y="267.3">901</text>
<text x="469" y="264.2">Contact Plate Box</text>
<text x="522" y="267.4">1</text>
<text x="584.4" y="264.4">B</text>
<text x="448.2" y="280.1">902</text>
<text x="468.2" y="277">Contact Plate Box</text>
<text x="522" y="280.1">1</text>
<text x="476.8" y="283.4">Back Plate</text>
<text x="448.2" y="289.7">903</text>
<text x="466" y="289.8">Contact Plate Holder</text>
<text x="522" y="289.8">2</text>
<text x="448.2" y="296.1">904</text>
<text x="473.7" y="296.2">Contact Plate</text>
<text x="522" y="296.2">2</text>
<text x="44.6" y="301.5">901</text>
<text x="448.2" y="302.6">905</text>
<text x="466.4" y="302.6">Socket Screw M2 x8</text>
<text x="522" y="302.6">4</text>
<text x="448.2" y="309">906</text>
<text x="473.1" y="308.5">Angle Bracket</text>
<text x="522" y="309">2</text>
<text x="448.2" y="315.3">907</text>
<text x="471.5" y="315.4">Socket M3 x 12</text>
<text x="522" y="315.4">8</text>
<text x="467" y="321.8">Socket Screw M3 x</text>
<text x="448.2" y="325">908</text>
<text x="486.4" y="328.2">8</text>
<text x="522" y="325">4</text>
<text x="6.7" y="369.4">A</text>
<text x="331.2" y="368">Power Wires to be connected to the Socket Screws in contact with Contact Plates</text>
<text x="584.4" y="369.4">A</text>
<text x="307" y="378.8">TOLERANCES UNLESS OTHERWISE</text>
<text x="383.7" y="378.8">STATED: LINEAR 0dp ± 0.25mm ; 1dp ± 0.1mm; 2dp ± 0.05mm</text>
<text x="529.6" y="378.8">ANGULAR± 0.5° (30')</text>
<text x="308.9" y="384.7">ALL DIMS. IN MM</text>
<text x="309.1" y="388.9">SCALE: 2 : 1</text>
<text x="343.2" y="384.8">Contact Details:</text>
<text x="537" y="388.4">24/05/2020</text>
<text x="493.7" y="397.2">TITLE:</text>
<text x="518.9" y="396.6">CONTACT PLATE ASSEMBLY</text>
<text x="491.2" y="405.3">PART No.</text>
<text x="505.8" y="408.4">900</text>
<text x="553.8" y="408.4">00</text>
<text x="568.2" y="408.1">1 / 1</text>
<text x="48.2" y="414.1">6</text>
<text x="147.2" y="414.1">5</text>
<text x="246.2" y="414.1">4</text>
<text x="345.2" y="414.1">3</text>
<text x="444.2" y="414.1">2</text>
<text x="543.2" y="414.1">1</text>
</g>
<g font-size="4.5">
<text x="416" y="396.8">Department of</text>
<text x="416" y="401.6">Mechanical</text>
<text x="416" y="406.3">Engineering</text>
</g>
<text font-size="4.1" x="517.9" y="388.7">A2</text>
<g font-size="3.4">
<text x="343" y="388.4">EA485</text>
<text x="422.1" y="389.2">EA</text>
<text x="449" y="389.2">EA</text>
<text x="493.1" y="388.6">24/05/2020</text>
<text x="561.9" y="389.2">GBDP-CERN</text>
</g>
<g font-size="2.7">
<text x="384.7" y="382.9">Remove all sharp</text>
<text x="422.1" y="383.3">Designed by</text>
<text x="449" y="383.3">Checked by</text>
<text x="474" y="383.3">Approved by</text>
<text x="506.3" y="383.1">Date</text>
<text x="517.8" y="383.3">Sheet size</text>
<text x="537" y="383.1">Date</text>
<text x="564" y="383.2">PROJECT</text>
<text x="384.7" y="386.2">edges. Ro. 0,8 unless</text>
<text x="384.7" y="389.5">stated</text>
<text x="552.4" y="403.3">Edition</text>
<text x="570.5" y="403.3">Sheet</text>
</g>
<g font-size="2.5">
<text x="343" y="395">© UNIVERSITY OF BATH</text>
<text x="343" y="397.8">THIS DOCUMENT IS COPYRIGHT AND THE PROPERTY</text>
<text x="343" y="400.7">OF THE UNIVERSITY OF BATH. IT MUST NOT BE COPIED</text>
<text x="343" y="403.5">IN WHOLE OR IN PART NOR DISCLOSED TO ANY THIRD</text>
<text x="343" y="406.3">PARTY WITHOUT PRIOR PERMISION OF THE UNIVERSITY</text>
</g>
</svg>
